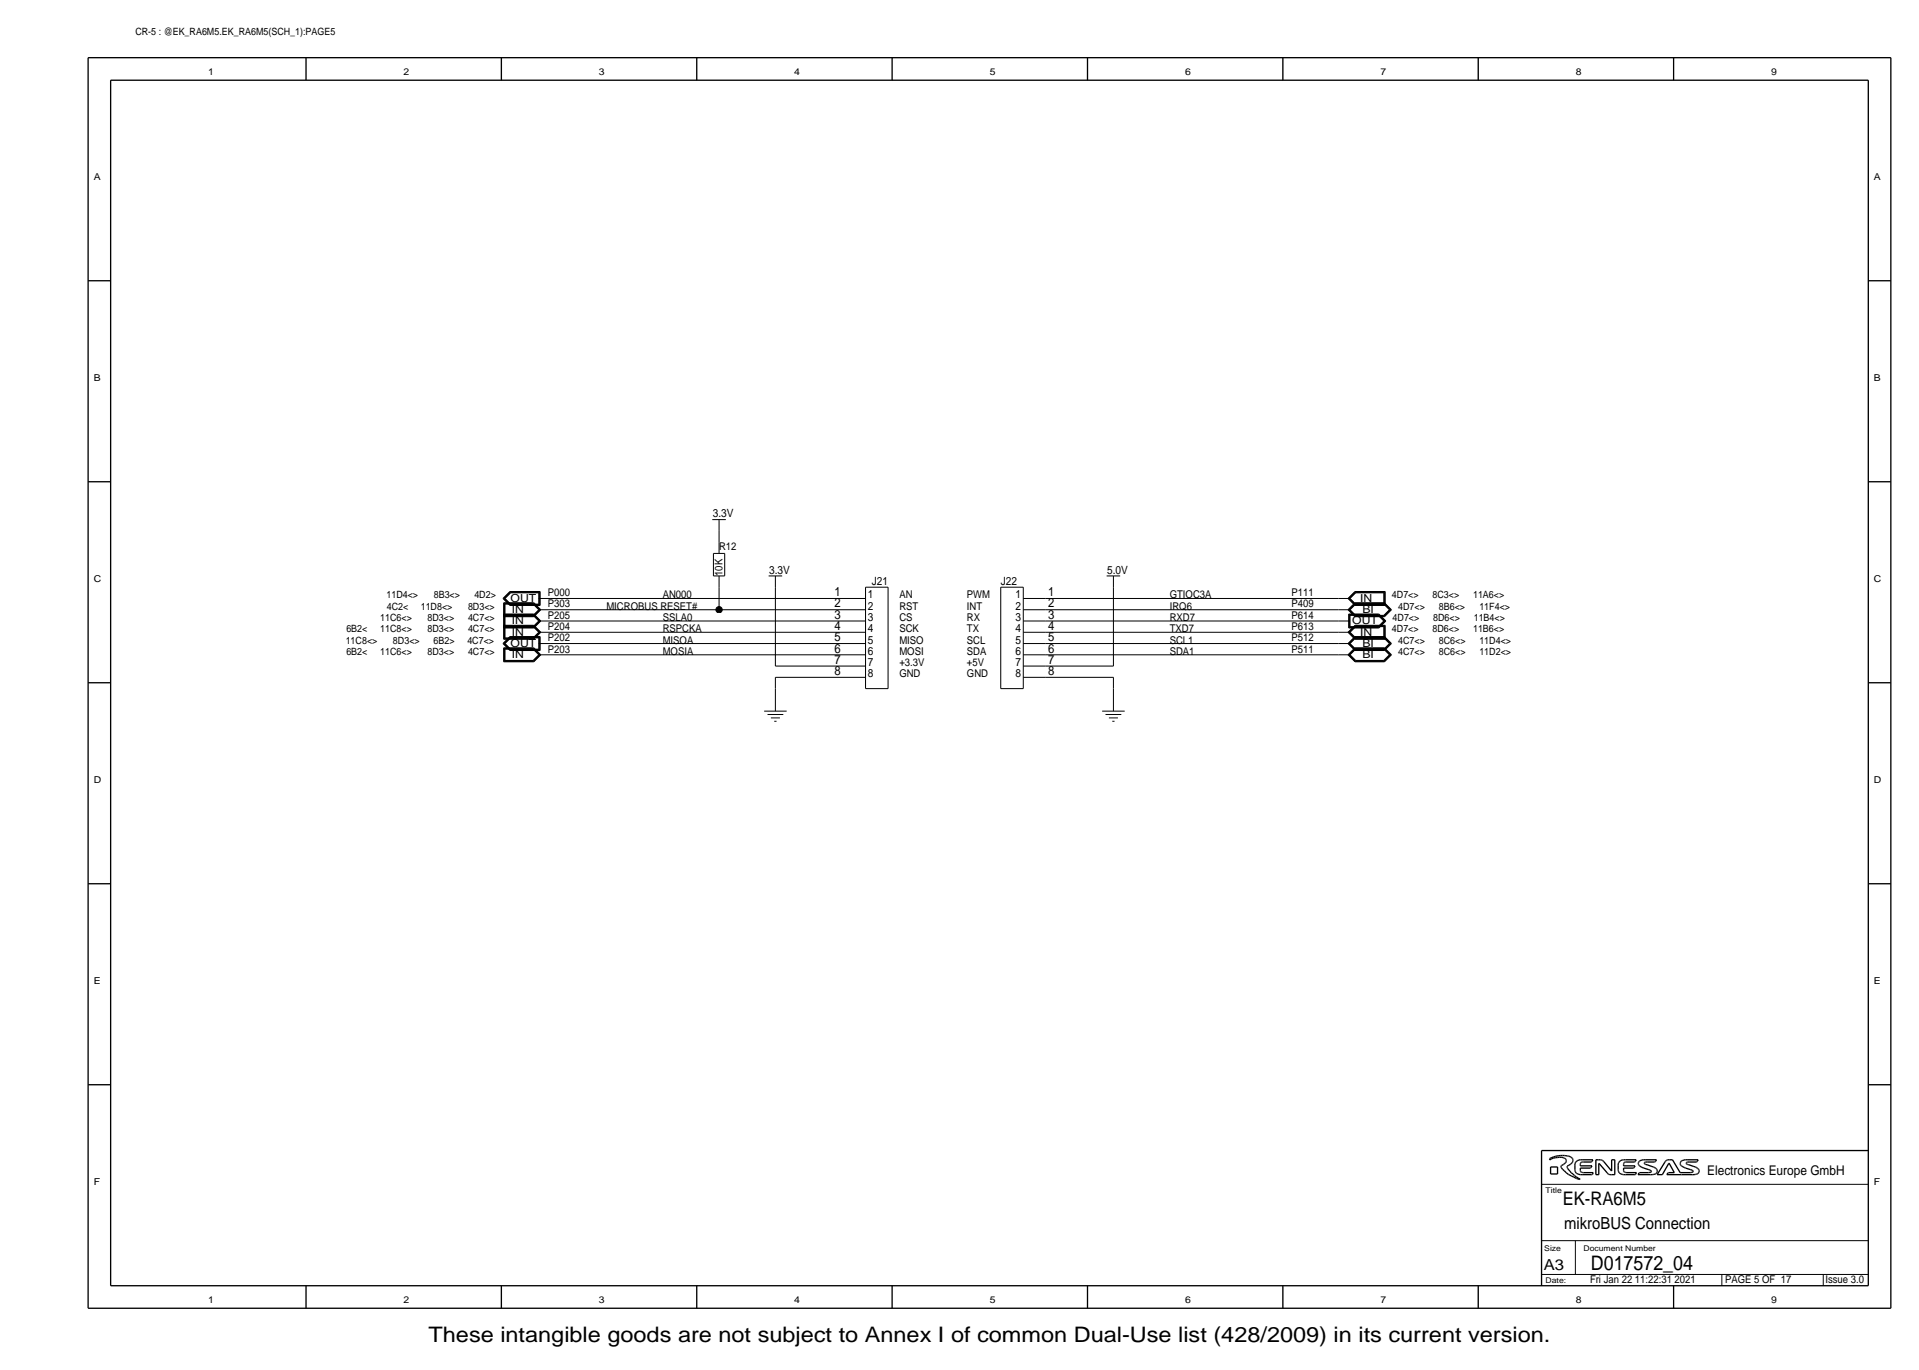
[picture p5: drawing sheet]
<svg xmlns="http://www.w3.org/2000/svg" width="433mm" height="309mm" viewBox="0 0 433 309" stroke-linecap="round" stroke-linejoin="round" font-family="sans-serif">
<g fill="none" stroke="#000" stroke-width=".23">
<path d="M160.6 117.1h3zM162.1 119.7v2.5zM162.1 117.1v2.6zM113.4 134.9l1.6-1.5zM113.4 134.9l1.6 1.6zM113.5 134.9l1.5 1.5zM113.5 134.9l1.5-1.4zM113.5 138.4v3.2zM113.5 138.4h6.8zM113.5 135.9v3.1zM113.5 139h6.8zM113.5 135.9h6.8z"/>
<path d="M113.6 138.5h6.7zM113.6 138.5v3zM113.6 136h6.7zM113.6 136v2.9zM113.6 138.9h6.7zM113.7 134.9l1.4-1.3zM113.7 134.9l1.4 1.4zM113.7 138.6h6.5zM113.7 138.6v2.8zM113.7 136.1h6.5zM113.7 136.1v2.7zM113.7 138.8h6.5z"/>
<path d="M113.8 134.9l1.3-1.2zM113.8 134.9l1.3 1.3zM113.8 138.7h6.4zM113.8 138.7v2.6zM113.8 136.2h6.4zM113.8 136.2v2.5zM115 133.4h6.8zM115 136.5h6.8zM115 133.5h6.7zM115 136.4h6.7zM115.1 133.6h6.5zM115.1 136.3h6.5z"/>
<path d="M115.1 133.7h6.4zM115.1 136.2h6.4zM120.2 138.7l1.3 1.3zM120.2 136.2l1.3 1.3zM120.2 138.7l1.3-1.2zM120.2 138.6l1.4 1.4zM120.2 136.1l1.4 1.4zM120.2 138.8l1.4-1.3zM120.3 138.5l1.5 1.5zM120.3 136l1.5 1.5zM120.3 138.9l1.5-1.4zM120.3 138.4l1.6 1.6z"/>
<path d="M120.3 135.9l1.6 1.6zM120.3 139l1.6-1.5zM121.5 134.9h2.5zM121.5 133.7v2.5zM121.5 137.5h2.5zM121.6 133.6v2.7zM121.7 133.5v2.9zM121.8 133.4v3.1zM124 137.5h38.1zM124 134.9h66zM160.8 129.8h2.6zM160.8 124.8v5z"/>
<path d="M160.8 124.8h2.6zM162.1 137.5h27.9zM162.1 132.4v5.1zM162.1 122.2v2.6zM162.1 129.8v2.6zM163.4 124.8v5zM173.3 129.8h3zM174.8 132.4v17.8zM174.8 129.8v2.6zM190 137.5h5.1zM190 134.9h5.1zM195.1 132.4v22.8z"/>
<path d="M195.1 132.4h5.1zM200.2 132.4v22.8zM225.6 132.4h5.1zM225.6 132.4v22.8zM230.7 137.5h5.1zM230.7 134.9h5.1zM230.7 132.4v22.8zM235.8 137.5h66zM235.8 134.9h66zM249.5 129.8h3zM251 132.4v17.8zM251 129.8v2.6z"/>
<path d="M301.8 134.9h2.5zM301.8 137.5h2.5zM303.9 134.9l1.6-1.5zM303.9 134.9l1.6 1.6zM303.9 137.5l1.6-1.6zM303.9 137.5l1.6 1.5zM304 138.4h6.8zM304 138.4v3.2zM304 134.9l1.5-1.4zM304 134.9l1.5 1.5zM304 137.5l1.5-1.5zM304 137.5l1.5 1.4z"/>
<path d="M304.1 138.5h6.7zM304.1 138.5v3zM304.2 134.9l1.4-1.3zM304.2 134.9l1.4 1.4zM304.2 137.5l1.4-1.4zM304.2 137.5l1.4 1.3zM304.2 138.6h6.5zM304.2 138.6v2.8zM304.3 138.7h6.4zM304.3 138.7v2.6zM304.3 134.9l1.3 1.3zM304.3 137.5l1.3 1.2z"/>
<path d="M305.5 133.4h6.8zM305.5 136.5h6.8zM305.5 139h6.6zM305.5 135.9h6.6zM305.5 133.5h6.7zM305.5 136.4h6.7zM305.5 138.9h6.6zM305.5 136h6.6zM305.6 133.6h6.5zM305.6 136.3h6.5zM305.6 138.8h6.4zM305.6 136.1h6.4z"/>
<path d="M305.6 133.7l-1.3 1.2zM305.6 133.7h6.4zM305.6 136.2h6.4zM305.6 136.2l-1.3 1.3zM305.6 138.7h6.4zM310.7 138.7l1.3 1.3zM310.7 138.6l1.4 1.4zM310.8 138.5l1.5 1.5zM310.8 138.4l1.6 1.6zM312 133.7v2.5zM312 138.7l1.2-1.2zM312 136.2l1.2 1.3z"/>
<path d="M312 138.8l1.4-1.3zM312 136.1l1.4 1.4zM312.1 133.6v2.7zM312.1 138.9l1.4-1.4zM312.1 136l1.4 1.5zM312.1 139l1.6-1.5zM312.1 135.9l1.6 1.6zM312.2 133.5v2.9zM312.3 133.4v3.1zM113.4 145.1l1.6-1.6zM113.4 145.1l1.6 1.6zM113.5 145.1l1.5 1.5z"/>
<path d="M113.5 141.6h6.8zM113.5 141v3.1zM113.5 144.1h6.8zM113.5 141h6.8zM113.5 146.1v3.1zM113.5 149.2h6.8zM113.5 146.1h6.8zM113.6 141.5h6.7zM113.6 141.1h6.7zM113.6 141.1v2.9zM113.6 144h6.7zM113.6 146.2h6.7z"/>
<path d="M113.6 146.2v2.9zM113.6 149.1h6.7zM113.7 145.1l1.4-1.4zM113.7 145.1l1.4 1.4zM113.7 141.4h6.5zM113.7 141.2h6.5zM113.7 141.2v2.7zM113.7 143.9h6.5zM113.7 146.3h6.5zM113.7 146.3v2.7zM113.7 149h6.5zM113.8 145.1l1.3-1.3z"/>
<path d="M113.8 145.1l1.3 1.3zM113.8 141.3h6.4zM113.8 141.3v2.5zM113.8 143.8h6.4zM113.8 146.4h6.4zM113.8 146.4v2.5zM113.8 148.9h6.4zM115 143.5h6.8zM115 146.7h6.8zM115 143.6l-1.5 1.5zM115 143.6h6.7zM115 146.6h6.7z"/>
<path d="M115.1 143.7h6.5zM115.1 146.5h6.5zM115.1 143.8h6.4zM115.1 146.4h6.4zM120.2 141.3l1.3-1.3zM120.2 141.3l1.3 1.2zM120.2 146.4l1.3 1.2zM120.2 148.9l1.3-1.3zM120.2 141.4l1.4-1.4zM120.2 141.2l1.4 1.3zM120.2 143.9l1.4-1.4zM120.2 146.3l1.4 1.3z"/>
<path d="M120.2 149l1.4-1.4zM120.3 141.1l1.5 1.4zM120.3 144l1.5-1.5zM120.3 146.2l1.5 1.4zM120.3 149.1l1.5-1.5zM120.3 141l1.6 1.5zM120.3 144.1l1.6-1.6zM120.3 146.1l1.6 1.5zM121.5 145.1h2.5zM121.5 143.8v2.6zM121.5 140h2.5zM121.5 142.5h2.5z"/>
<path d="M121.5 142.5l-1.3 1.3zM121.5 147.6h2.5zM121.6 143.7v2.8zM121.7 143.6v3zM121.8 143.5v3.2zM121.8 140l-1.5 1.5zM121.9 140l-1.6 1.6zM121.9 147.6l-1.6 1.6zM124 145.1h66zM124 147.6h66zM124 142.5h66zM124 140h66z"/>
<path d="M174.8 152.7h15.2zM174.8 152.7v2.5zM174.8 150.2h15.2zM174.8 155.2v5.1zM190 152.7h5.1zM190 150.2h5.1zM190 147.6h5.1zM190 145.1h5.1zM190 142.5h5.1zM190 140h5.1zM195.1 155.2h5.1zM225.6 155.2h5.1z"/>
<path d="M230.7 152.7h5.1zM230.7 150.2h5.1zM230.7 147.6h5.1zM230.7 145.1h5.1zM230.7 142.5h5.1zM230.7 140h5.1zM235.8 152.7h15.2zM235.8 140h66zM235.8 142.5h66zM235.8 145.1h66zM235.8 147.6h66zM235.8 150.2h15.2z"/>
<path d="M251 152.7v2.5zM251 155.2v5.1zM301.8 140h2.5zM301.8 142.5h2.5zM301.8 145.1h2.5zM301.8 147.6h2.5zM303.9 142.5l1.6-1.5zM303.9 142.5l1.6 1.6zM303.9 145.1l1.6-1.6zM303.9 145.1l1.6 1.6zM303.9 147.6l1.6-1.5zM303.9 147.6l1.6 1.6z"/>
<path d="M304 141.6h6.8zM304 142.5l1.5-1.4zM304 142.5l1.5 1.5zM304 145.1l1.5 1.5zM304 147.6l1.5-1.4zM304 147.6l1.5 1.5zM304.1 141.5h6.7zM304.2 142.5l1.4-1.3zM304.2 142.5l1.4 1.4zM304.2 145.1l1.4-1.4zM304.2 145.1l1.4 1.4zM304.2 147.6l1.4-1.3z"/>
<path d="M304.2 147.6l1.4 1.4zM304.2 141.4h6.5zM304.3 141.3h6.4zM304.3 142.5l1.3 1.3zM304.3 145.1l1.3 1.3zM304.3 147.6l1.3 1.3zM305.5 141h6.8zM305.5 144.1h6.8zM305.5 146.7h6.6zM305.5 143.5h6.6zM305.5 149.2h6.6zM305.5 146.1h6.6z"/>
<path d="M305.5 141.1h6.7zM305.5 144h6.7zM305.5 143.6l-1.5 1.5zM305.5 146.6h6.6zM305.5 143.6h6.6zM305.5 149.1h6.6zM305.5 146.2h6.6zM305.6 141.2h6.5zM305.6 143.9h6.5zM305.6 146.5h6.4zM305.6 143.7h6.4zM305.6 149h6.4z"/>
<path d="M305.6 146.3h6.4zM305.6 141.3l-1.3 1.2zM305.6 141.3h6.4zM305.6 143.8h6.4zM305.6 143.8l-1.3 1.3zM305.6 146.4h6.4zM305.6 146.4l-1.3 1.2zM305.6 148.9h6.4zM312 140l-1.3 1.3zM312 141.3v2.5zM312 146.4l1.2-1.3zM312 143.8l1.2 1.3z"/>
<path d="M312 148.9l1.2-1.3zM312 146.4l1.2 1.2zM312 146.5l1.4-1.4zM312 143.7l1.4 1.4zM312 149l1.4-1.4zM312 146.3l1.4 1.3zM312.1 141.2v2.7zM312.1 146.6l1.4-1.5zM312.1 143.6l1.4 1.5zM312.1 149.1l1.4-1.5zM312.1 146.2l1.4 1.4zM312.1 140l-1.4 1.4z"/>
<path d="M312.1 146.7l1.6-1.6zM312.1 143.5l1.6 1.6zM312.1 149.2l1.6-1.6zM312.1 146.1l1.6 1.5zM312.2 141.1v2.9zM312.3 140l-1.5 1.5zM312.3 141v3.1zM312.4 140l-1.6 1.6zM172.3 160.3h5zM173 161.1h3.6zM173.8 161.8h2zM174.5 162.6h.6z"/>
<path d="M248.5 160.3h5zM249.2 161.1h3.6zM250 161.8h2zM250.7 162.6h.6zM347.5 267h73.7zM347.5 279.7h73.7zM355.1 279.7v7.6zM347.5 287.3h73.7zM388.2 287.3v2.6zM411 287.3v2.6z"/>
</g>
<circle cx="162.1" cy="137.5" r=".71" fill="#000" stroke="#000" stroke-width=".23"/>
<g fill="none" stroke="#000" stroke-width=".3">
<path d="M19.9 13v281.9zM19.9 13h406.4zM24.9 18.1h396.3zM24.9 18.1v271.8zM69 13v5.1zM113 13v5.1zM157.1 13v5.1zM201.1 13v5.1zM245.2 13v5.1zM289.2 13v5.1zM333.2 13v5.1zM377.3 13v5.1z"/>
<path d="M421.2 18.1v271.8zM426.3 13v281.9zM19.9 63.3h5zM421.2 63.3h5.1zM19.9 108.6h5zM421.2 108.6h5.1zM19.9 153.9h5zM421.2 153.9h5.1zM19.9 199.2h5zM421.2 199.2h5.1zM19.9 244.6h5zM347.5 259.4v30.5z"/>
<path d="M347.5 259.4h73.7zM421.2 244.6h5.1zM349.4 261.5h.1M349.4 261.3h.1M349.4 261.3l-.1 .2zM349.4 261.2l.1-.1zM349.4 261.2v.1zM349.4 261.5l.4-.2zM349.5 261.1l.4-.1zM349.6 263.1h1.5zM349.6 264.7h1.5zM349.6 263.1v1.6z"/>
<path d="M349.8 261.3l.4-.2zM349.9 261l.4-.2zM350.2 261.1l.4-.1zM350.3 260.8l.3-.1zM350.6 260.7l.4-.1zM350.6 261h.5zM351 260.6h.4zM351.1 261l.4-.1zM351.1 263.1v1.6zM351.4 260.6l.4-.1zM351.5 260.9h.4zM351.8 260.5h.4z"/>
<path d="M351.9 262.9h.1M351.9 262.9v.2zM351.9 263.1l.1 .1zM351.9 260.9l.4 .1zM351.9 262.8h.1M352 262.8l.1-.1zM352 263.2l.2 .4zM352.1 262.7l.4-.2zM352.2 260.5h.5zM352.2 263.6l.5 .4zM352.3 261l.2 .1zM352.5 262.5l.2-.1z"/>
<path d="M352.5 261.1h.2zM352.7 260.5l.3 .1zM352.7 261.1l.1 .1zM352.7 264l.4 .4zM352.8 261.2l.2 .1zM352.8 262.2l.2-.1zM352.8 262.2l-.1 .2zM353 261.3v.1zM353 260.6h.3zM353 261.4l.1 .1zM353.1 261.5v.1zM353.1 261.9l-.1 .2z"/>
<path d="M353.1 264.4l.5 .4zM353.1 261.6v.2zM353.1 261.8v.1zM353.3 263.1v.1zM353.3 263h.1M353.3 260.6l.4 .1zM353.3 263.2l.1 .2zM353.3 262.9h.1M353.3 262.9l.2-.1zM353.4 263.4l.3 .4zM353.5 262.8l.2-.1zM353.6 264.8l.6 .3z"/>
<path d="M353.7 260.7l.2 .1zM353.7 263.8l.2 .3zM353.7 262.7l.3-.2zM353.9 260.8l.2 .1zM353.9 264.1l.3 .3zM354.1 260.9l.2 .1zM354.1 262.4l-.1 .1zM354.1 262.4l.2-.2zM354.2 265.1l.6 .3zM354.2 264.4l.4 .3zM354.3 261l.2 .2zM354.5 261.2l.1 .2z"/>
<path d="M354.5 262l-.2 .2zM354.6 264.7l.3 .3zM354.6 261.8l-.1 .2zM354.6 261.6v.2zM354.6 261.4v.2zM354.8 265.4l.6 .3zM354.9 265l.4 .3zM355 263.9l.1 .3zM355 263.6v.3zM355 262.7v.9zM355 262.4v.3zM355.1 264.2l.2 .2z"/>
<path d="M355.1 262.1l-.1 .3zM355.3 264.4l.1 .2zM355.3 261.9l-.2 .2zM355.3 261.9l.1-.1zM355.3 265.3l.5 .3zM355.4 265.7l.7 .2zM355.4 264.6l.3 .1zM355.4 261.8l.3-.2zM355.7 264.7l.3 .1zM355.7 261.6l.3-.1zM355.8 265.6l.4 .2zM356 264.8h.3z"/>
<path d="M356 261.5h.3zM356.1 265.9h.1M356.2 265.9h.1M356.2 265.8h.1M356.3 262.3v.2zM356.3 262.5v.3zM356.3 262.8h2.6zM356.3 263.3h2.2zM356.3 263.3v.5zM356.3 263.9h.1M356.3 263.9v.2zM356.3 264.8h.4z"/>
<path d="M356.3 261.5h.4zM356.3 262.2v.1zM356.3 264.2h.1M356.3 264.2h.1zM356.4 262.1l.1-.1zM356.4 262.1l-.1 .1zM356.4 264.2l.1 .1zM356.5 262h.1zM356.5 264.3h.2zM356.6 262h.2zM356.7 264.3l.1 .1zM356.7 264.8h2.1z"/>
<path d="M356.7 261.5h2.4zM356.8 262h.2zM356.8 264.4h.2zM357 264.4h2.2zM357 262h1.7zM358.5 263.3h.1zM358.6 263.3h.1M358.7 262l.2-.1zM358.8 264.8h.1M358.9 262.8l-.3 .4zM358.9 264.8h.1zM358.9 261.8v.1z"/>
<path d="M359.1 261.5l-.2 .3zM359.2 264.4l-.2 .4zM359.8 261.5h.6zM359.8 261.5v3.3zM359.8 264.8h.6zM360.4 261.5h.4zM360.4 262.3v2.5zM360.5 262.3h.1M360.5 262.3l1.9 2.2zM360.8 261.5h.2zM361 261.5h.1zM361.1 261.5l.1 .1z"/>
<path d="M361.2 261.6l.1 .1zM361.3 261.7l.2 .2zM361.5 261.9l1.8 2.1zM362.4 264.5l.2 .2zM362.6 264.7v.1zM362.6 264.8h.2zM362.8 264.8h.2zM363 264.8h.3zM363.3 264h.1M363.3 264.8h.7zM363.3 261.5h.7zM363.3 261.5v2.5z"/>
<path d="M364 261.5v3.3zM364.8 263.9l.1 .3zM364.8 263.6v.3zM364.8 262.7v.9zM364.8 262.4v.3zM364.9 264.2l.1 .2zM364.9 262.1l-.1 .3zM365 264.4l.2 .2zM365 261.9l-.1 .2zM365 261.9l.2-.1zM365.2 264.6l.3 .1zM365.2 261.8l.2-.2z"/>
<path d="M365.4 261.6l.3-.1zM365.5 264.7l.2 .1zM365.7 264.8h.3zM365.7 261.5h.3zM366 262.3v.2zM366 262.5v.3zM366 262.8h2.6zM366 263.3h2.2zM366 263.3v.5zM366 263.9h.1M366 263.9v.2zM366 264.1l.1 .1z"/>
<path d="M366 264.8h.4zM366 261.5h.4zM366.1 262.2l-.1 .1zM366.1 264.2h.1zM366.1 262.1v.1zM366.2 264.2l.1 .1zM366.2 262h.2zM366.2 262l-.1 .1zM366.3 264.3h.1zM366.4 262h.1zM366.4 264.3l.2 .1zM366.4 264.8h2.2z"/>
<path d="M366.4 261.5h2.5zM366.5 262h.3zM366.6 264.4h.2zM366.8 264.4h2.1zM366.8 262h1.7zM368.2 263.3h.2zM368.4 263.3h.1M368.5 262l.1-.1zM368.6 264.8h.1M368.6 262.8l-.2 .4zM368.7 261.8l-.1 .1zM368.7 264.8h.1"/>
<path d="M368.9 261.5l-.2 .3zM368.9 264.4l-.2 .4zM369.3 264.8h2.8zM369.3 262.4l.1 .1zM369.3 262.3h.1M369.4 262.5l.1 .2zM369.4 262.1l-.1 .2zM369.4 262v.1zM369.5 262.7l.1 .1zM369.5 264.5l-.2 .3zM369.5 264.5l.1-.1zM369.6 262.8l.1 .1z"/>
<path d="M369.6 261.8l-.2 .2zM369.6 264.4h.1M369.6 264.4h2zM369.7 261.7l-.1 .1zM369.7 261.7l.2-.1zM369.7 262.9l.2 .1zM369.9 263l.3 .2zM369.9 261.6l.3-.1zM370.2 263.2l.4 .1zM370.2 261.5h.3zM370.5 261.5h.4zM370.6 263.3l1.1 .4z"/>
<path d="M370.7 262.1h.1M370.7 262.2h.1M370.7 262.3h.1M370.7 262.3l.1 .1zM370.8 262h.1zM370.8 262.4l.2 .1zM370.9 261.5h2.5zM370.9 262h.1M371 262h.3zM371 262.5l.3 .1zM371.3 262.6l1.1 .4zM371.3 262h1.7z"/>
<path d="M371.6 264.4l.4-.1zM371.7 263.7l.3 .1zM372 264.3h.2zM372 263.8l.2 .1zM372.1 264.8h.4zM372.2 264.3h.1M372.2 263.9l.1 .1zM372.3 264.2h.1M372.3 264v.1zM372.3 264.1v.1zM372.4 263l.4 .1zM372.5 264.8h.3z"/>
<path d="M372.8 263.1l.2 .1zM372.8 264.8l.3-.1zM373 262l.1-.1zM373 263.2l.3 .2zM373.1 264.7l.2-.1zM373.1 261.9l.1-.1zM373.3 263.4l.1 .1zM373.4 261.5l-.2 .3zM373.4 263.5l.1 .2zM373.4 264.5l-.1 .1zM373.5 263.7l.1 .1zM373.5 264.3l-.1 .2z"/>
<path d="M373.6 264.8h1.2zM373.6 263.8v.1zM373.6 264.2l-.1 .1zM373.6 264h.1M373.6 264v.2zM375.3 262l-1.7 2.8zM375.4 261.9l-.1 .1zM375.5 261.8l-.1 .1zM375.5 261.8l.1-.1zM375.7 261.6l-.1 .1zM375.7 261.6l.1-.1zM375.8 264.8h3.3z"/>
<path d="M375.8 261.5h.2zM376 264.5l-.2 .3zM376 264.5l.1-.1zM376 261.5h.3zM376.1 264.4h.1zM376.2 264.4h1.2zM376.2 262.3l-1.4 2.5zM376.2 262.2h.1M376.2 262.2v.1zM376.3 262.2l1.1 2.2zM376.3 261.5h.7zM377 261.5l1.8 2.9z"/>
<path d="M378.8 264.4h2.3zM378.8 262.3v.1zM378.8 262.5l.1 .2zM378.8 262.4h.1M378.8 262.1v.2zM378.9 262.7l.1 .1zM378.9 262l-.1 .1zM379 261.8l-.1 .2zM379 261.8l.1-.1zM379 262.8l.2 .1zM379.1 264.8h2.4zM379.1 261.7l.3-.1z"/>
<path d="M379.2 262.9l.2 .1zM379.4 263l.3 .2zM379.4 261.6l.2-.1zM379.6 261.5h.3zM379.7 263.2l.3 .1zM379.9 261.5h.4zM380 263.3l1.2 .4zM380.1 262.1h.1M380.1 262.2h.1M380.1 262.3h.1M380.1 262.3l.1 .1zM380.2 262h.2z"/>
<path d="M380.2 262.1h.1M380.2 262.4l.2 .1zM380.3 261.5h2.5zM380.4 262h.4zM380.4 262.5l.3 .1zM380.7 262.6l1.2 .4zM380.8 262h1.7zM381.1 264.4l.3-.1zM381.2 263.7l.2 .1zM381.4 264.3h.2zM381.4 263.8l.2 .1zM381.5 264.8h.4z"/>
<path d="M381.7 264.3h.1M381.6 263.9l.1 .1zM381.7 264.2v.1zM381.7 264.1h.1M381.7 264v.1zM381.9 263l.3 .1zM381.9 264.8h.3zM382.2 263.1l.3 .1zM382.2 264.8l.3-.1zM382.5 263.2l.2 .2zM382.5 264.7l.2-.1zM382.5 262l.1-.1z"/>
<path d="M382.6 261.8v.1zM382.7 263.4l.1 .1zM382.7 264.6l.2-.1zM382.8 263.5l.2 .2zM382.8 261.5l-.2 .3zM383 263.7v.1zM383 264.3l-.1 .2zM383 263.8v.1zM383 263.9l.1 .1zM383 264.2v.1zM383.1 264l-.1 .2zM19.9 294.9h406.4z"/>
<path d="M24.9 289.9h396.3zM69 289.9v5zM113 289.9v5zM157.1 289.9v5zM201.1 289.9v5zM245.2 289.9v5zM289.2 289.9v5zM333.2 289.9v5zM377.3 289.9v5z"/>
</g>
<text font-size="4.8" x="96.6" y="302.5">These intangible goods are not subject to Annex I of common Dual-Use list (428/2009) in its current version.</text>
<text font-size="4.5" x="358.6" y="286.3">D017572_04</text>
<text font-size="4.2" x="352.3" y="271.6">EK-RA6M5</text>
<text font-size="3.8" x="352.6" y="277.2">mikroBUS Connection</text>
<text font-size="3.4" x="348" y="286.3">A3</text>
<text font-size="3" x="384.9" y="265">Electronics Europe GmbH</text>
<g font-size="2.9">
<text x="188.1" y="137">2</text>
<text x="188.1" y="134.4">1</text>
<text x="236.3" y="137">2</text>
<text x="236.3" y="134.4">1</text>
<text x="188.1" y="142">4</text>
<text x="188.1" y="139.5">3</text>
<text x="236.3" y="142">4</text>
<text x="236.3" y="139.5">3</text>
<text x="188.1" y="149.7">7</text>
<text x="188.1" y="147.1">6</text>
<text x="188.1" y="144.6">5</text>
<text x="236.3" y="149.7">7</text>
<text x="236.3" y="147.1">6</text>
<text x="236.3" y="144.6">5</text>
<text x="188.1" y="152.2">8</text>
<text x="236.3" y="152.2">8</text>
</g>
<g font-size="2.6">
<text x="160.7" y="116.6">3.3V</text>
<text x="173.4" y="129.3">3.3V</text>
<text x="196.5" y="131.9">J21</text>
<text x="225.6" y="131.9">J22</text>
<text x="249.6" y="129.3">5.0V</text>
<text x="195.6" y="137.5">2</text>
<text x="195.6" y="134.9">1</text>
<text x="228.9" y="137.5">2</text>
<text x="228.9" y="134.9">1</text>
<text x="195.6" y="142.5">4</text>
<text x="195.6" y="140">3</text>
<text x="228.9" y="142.5">4</text>
<text x="228.9" y="140">3</text>
<text x="195.6" y="147.6">6</text>
<text x="195.6" y="145.1">5</text>
<text x="228.9" y="147.6">6</text>
<text x="228.9" y="145.1">5</text>
<text x="195.6" y="152.7">8</text>
<text x="195.6" y="150.2">7</text>
<text x="228.9" y="152.7">8</text>
<text x="228.9" y="150.2">7</text>
</g>
<g font-size="2.5">
<text x="115.1" y="135.7">OUT</text>
<text x="306.6" y="135.7">IN</text>
<text x="115.4" y="140.8">IN</text>
<text x="115.4" y="143.3">IN</text>
<text x="115.4" y="138.2">IN</text>
<text x="304.9" y="140.8">OUT</text>
<text x="306.6" y="143.3">IN</text>
<text x="307.1" y="138.2">BI</text>
<text x="115.1" y="145.8">OUT</text>
<text x="115.4" y="148.4">IN</text>
<text x="307.1" y="145.8">BI</text>
<text x="307.1" y="148.4">BI</text>
</g>
<g font-size="2.4">
<text x="162.1" y="124">R12</text>
<text x="162.9" y="129.8" transform="rotate(-90 162.9 129.8)">10K</text>
<text x="123.5" y="137">P303</text>
<text x="123.5" y="134.4">P000</text>
<text x="136.7" y="137.5">MICROBUS RESET#</text>
<text x="149.4" y="134.9">AN000</text>
<text x="202.7" y="134.9">AN</text>
<text x="202.7" y="137.5">RST</text>
<text x="218" y="134.9">PWM</text>
<text x="218" y="137.5">INT</text>
<text x="263.7" y="137.5">IRQ6</text>
<text x="263.7" y="134.9">GTIOC3A</text>
<text x="291.1" y="137">P409</text>
<text x="291.1" y="134.4">P111</text>
<text x="123.5" y="142">P204</text>
<text x="123.5" y="139.5">P205</text>
<text x="149.4" y="140">SSLA0</text>
<text x="149.4" y="142.5">RSPCKA</text>
<text x="202.7" y="142.5">SCK</text>
<text x="202.7" y="140">CS</text>
<text x="218" y="140">RX</text>
<text x="218" y="142.5">TX</text>
<text x="263.7" y="142.5">TXD7</text>
<text x="263.7" y="140">RXD7</text>
<text x="291.1" y="139.5">P614</text>
<text x="291.1" y="142">P613</text>
<text x="123.5" y="147.1">P203</text>
<text x="123.5" y="144.6">P202</text>
<text x="149.4" y="147.6">MOSIA</text>
<text x="149.4" y="145.1">MISOA</text>
<text x="202.7" y="147.6">MOSI</text>
<text x="202.7" y="145.1">MISO</text>
<text x="218" y="145.1">SCL</text>
<text x="218" y="147.6">SDA</text>
<text x="263.7" y="147.6">SDA1</text>
<text x="263.7" y="145.1">SCL1</text>
<text x="291.1" y="144.6">P512</text>
<text x="291.1" y="147.1">P511</text>
<text x="202.7" y="152.7">GND</text>
<text x="202.7" y="150.2">+3.3V</text>
<text x="218" y="152.7">GND</text>
<text x="218" y="150.2">+5V</text>
<text x="358.4" y="289.4">Fri Jan 22 11:22:31 2021</text>
<text x="388.9" y="289.4">PAGE 5 OF 17</text>
<text x="411.5" y="289.4">Issue 3.0</text>
</g>
<g font-size="2.3">
<text x="30.5" y="7.9">CR-5 : @EK_RA6M5.EK_RA6M5(SCH_1):PAGE5</text>
<text x="87.1" y="134.9">11D4&lt;&gt;</text>
<text x="87.2" y="137.5">4C2&lt;</text>
<text x="94.8" y="137.5">11D8&lt;&gt;</text>
<text x="97.8" y="134.9">8B3&lt;&gt;</text>
<text x="105.5" y="137.5">8D3&lt;&gt;</text>
<text x="106.9" y="134.9">4D2&gt;</text>
<text x="313.8" y="134.9">4D7&lt;&gt;</text>
<text x="315.2" y="137.5">4D7&lt;&gt;</text>
<text x="322.9" y="134.9">8C3&lt;&gt;</text>
<text x="324.4" y="137.5">8B6&lt;&gt;</text>
<text x="332.1" y="134.9">11A6&lt;&gt;</text>
<text x="333.5" y="137.5">11F4&lt;&gt;</text>
<text x="78.1" y="142.5">6B2&lt;</text>
<text x="85.7" y="142.5">11C8&lt;&gt;</text>
<text x="85.7" y="140">11C6&lt;&gt;</text>
<text x="96.4" y="142.5">8D3&lt;&gt;</text>
<text x="96.4" y="140">8D3&lt;&gt;</text>
<text x="105.5" y="142.5">4C7&lt;&gt;</text>
<text x="105.5" y="140">4C7&lt;&gt;</text>
<text x="313.8" y="142.5">4D7&lt;&gt;</text>
<text x="313.9" y="140">4D7&lt;&gt;</text>
<text x="322.9" y="142.5">8D6&lt;&gt;</text>
<text x="323.1" y="140">8D6&lt;&gt;</text>
<text x="332.1" y="142.5">11B6&lt;&gt;</text>
<text x="332.2" y="140">11B4&lt;&gt;</text>
<text x="77.9" y="145.1">11C8&lt;&gt;</text>
<text x="78.1" y="147.6">6B2&lt;</text>
<text x="85.7" y="147.6">11C6&lt;&gt;</text>
<text x="88.6" y="145.1">8D3&lt;&gt;</text>
<text x="96.4" y="147.6">8D3&lt;&gt;</text>
<text x="97.7" y="145.1">6B2&gt;</text>
<text x="105.4" y="145.1">4C7&lt;&gt;</text>
<text x="105.5" y="147.6">4C7&lt;&gt;</text>
<text x="315.2" y="145.1">4C7&lt;&gt;</text>
<text x="315.2" y="147.6">4C7&lt;&gt;</text>
<text x="324.4" y="145.1">8C6&lt;&gt;</text>
<text x="324.4" y="147.6">8C6&lt;&gt;</text>
<text x="333.5" y="145.1">11D4&lt;&gt;</text>
<text x="333.5" y="147.6">11D2&lt;&gt;</text>
</g>
<g font-size="2.1">
<text x="46.9" y="16.8">1</text>
<text x="91" y="16.8">2</text>
<text x="135" y="16.8">3</text>
<text x="179.1" y="16.8">4</text>
<text x="223.1" y="16.8">5</text>
<text x="267.2" y="16.8">6</text>
<text x="311.2" y="16.8">7</text>
<text x="355.2" y="16.8">8</text>
<text x="399.3" y="16.8">9</text>
<text x="21.1" y="40.6">A</text>
<text x="422.5" y="40.6">A</text>
<text x="21.1" y="86">B</text>
<text x="422.5" y="86">B</text>
<text x="21.1" y="131.3">C</text>
<text x="422.5" y="131.3">C</text>
<text x="21.1" y="176.6">D</text>
<text x="422.5" y="176.6">D</text>
<text x="21.1" y="221.9">E</text>
<text x="422.5" y="221.9">E</text>
<text x="21.1" y="267.2">F</text>
<text x="422.5" y="267.2">F</text>
<text x="46.9" y="293.7">1</text>
<text x="91" y="293.7">2</text>
<text x="135" y="293.7">3</text>
<text x="179.1" y="293.7">4</text>
<text x="223.1" y="293.7">5</text>
<text x="267.2" y="293.7">6</text>
<text x="311.2" y="293.7">7</text>
<text x="355.2" y="293.7">8</text>
<text x="399.3" y="293.7">9</text>
</g>
<g font-size="1.8">
<text x="348.4" y="269">Title</text>
<text x="348.1" y="282.1">Size</text>
<text x="357" y="282.1">Document Number</text>
<text x="348.4" y="289.4">Date:</text>
</g>
</svg>
